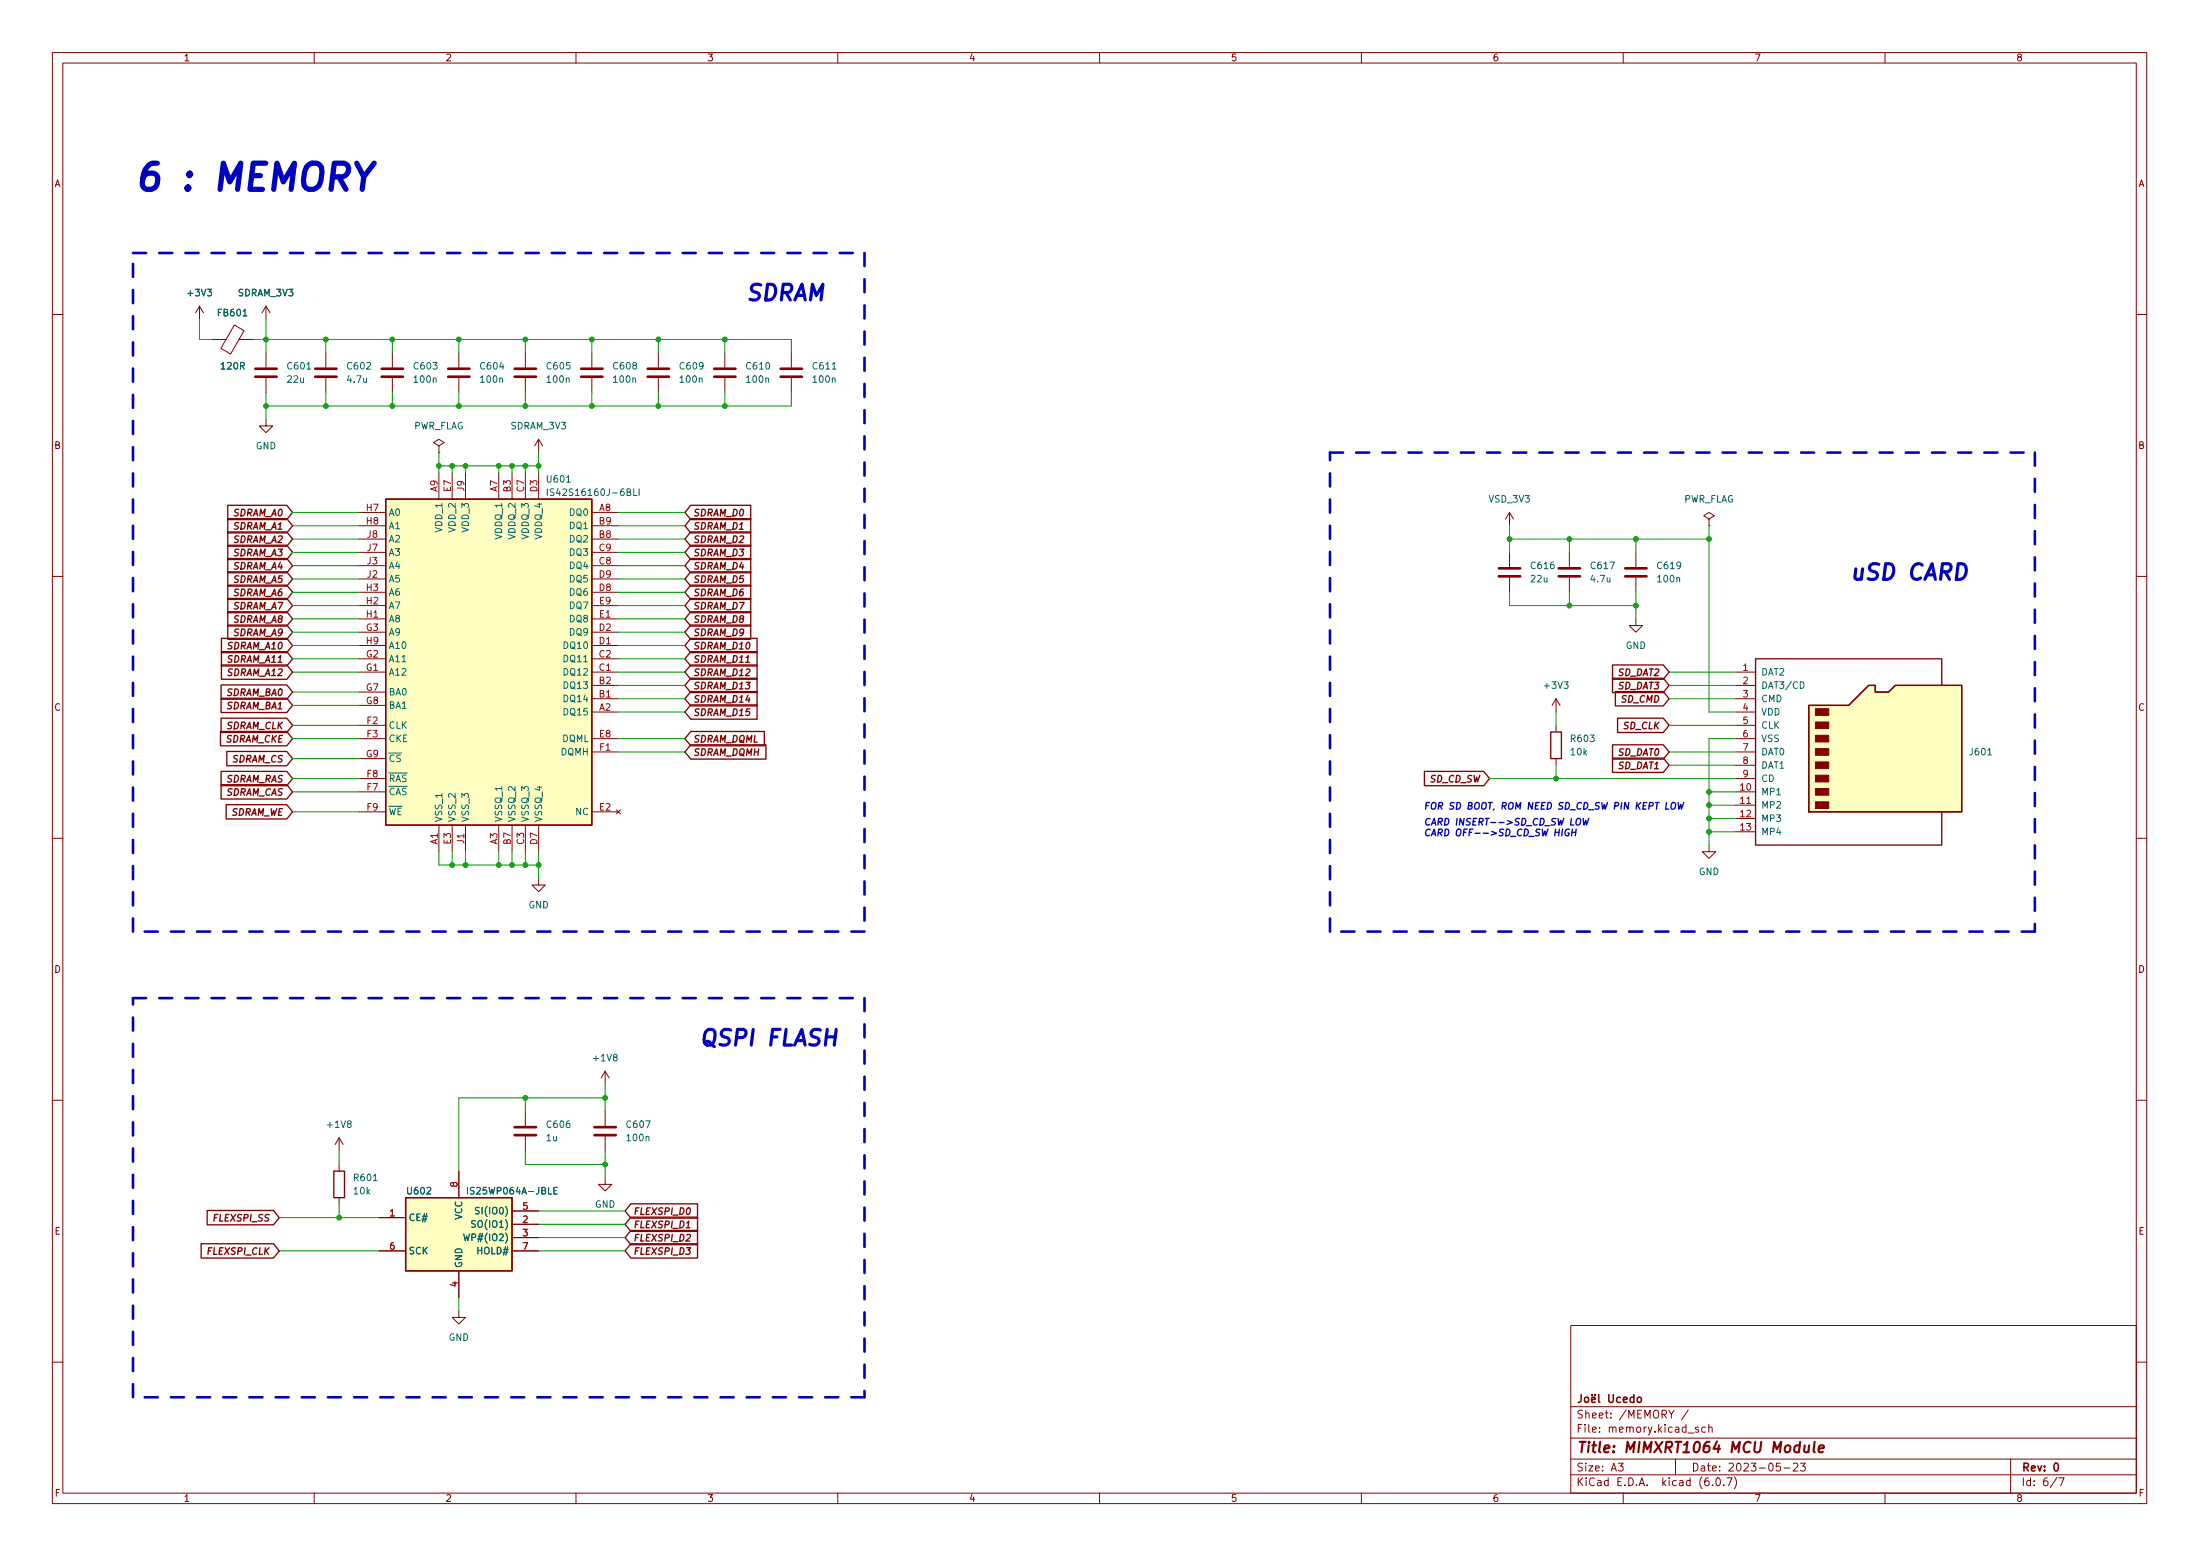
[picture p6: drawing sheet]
<svg xmlns="http://www.w3.org/2000/svg" width="420mm" height="297mm" viewBox="0 0 420 297" stroke-linecap="round" stroke-linejoin="round" font-family="sans-serif">
<g fill="none" stroke="#840000" stroke-width=".19">
<path d="M10 10h400v277h-400zM12 12h396v273h-396zM60 10v2M110 10v2M160 10v2M210 10v2M260 10v2M310 10v2M360 10v2M38.1 58.5l-.8 1.2M38.1 58.5v2.5M38.1 58.5l.8 1.2"/>
<path d="M50.8 58.5l-.8 1.2M50.8 58.5v2.5M50.8 58.5l.8 1.2M10 60h2M40.6 64.8h2.6M44.8 62l1.8 1.1-2.6 4.5-1.8-1.1zM45.7 64.8h2.6M50.8 67.3v2.8M50.8 72.2v2.8M62.2 67.3v2.8M62.2 72.2v2.8M74.9 67.3v2.8"/>
<path d="M74.9 72.2v2.8M87.6 67.3v2.8M87.6 72.2v2.8M100.3 67.3v2.8M100.3 72.2v2.8M113 67.3v2.8M113 72.2v2.8M125.7 67.3v2.8M125.7 72.2v2.8M138.4 67.3v2.8M138.4 72.2v2.8M151.1 67.3v2.8"/>
<path d="M151.1 72.2v2.8M408 60h2M50.8 80v1.3h1.3l-1.3 1.3-1.3-1.3h1.3M68.6 97.8h5.1M83.8 85.1l1-.6-1-.6-1 .6 1 .6v1.3M83.8 86.4h.1M83.8 90.2v5.1M86.4 90.2v5.1M88.9 90.2v5.1M95.2 90.2v5.1M97.8 90.2v5.1M100.3 90.2v5.1"/>
<path d="M102.9 83.9v2.5M102.9 90.2v5.1M102.9 83.9l-.8 1.2M102.9 83.9l.7 1.2M113 97.8h5.1M288.3 97.8l-.8 1.3M288.3 97.8v2.6M288.3 97.8l.8 1.3M326.4 99.1l1-.6-1-.7-1 .7 1 .6v1.3M10 110h2M68.6 102.9h5.1M68.6 100.4h5.1"/>
<path d="M68.6 108h5.1M68.6 105.4h5.1M68.6 113.1h5.1M68.6 110.5h5.1M68.6 118.1h5.1M68.6 115.6h5.1M113 102.9h5.1M113 100.4h5.1M113 108h5.1M113 105.4h5.1M113 113.1h5.1M113 110.5h5.1"/>
<path d="M113 118.1h5.1M113 115.6h5.1M288.3 105.4v2.8M288.3 110.3v2.8M299.7 105.4v2.8M299.7 110.3v2.8M312.4 118.1v1.3h1.3l-1.3 1.3-1.3-1.3h1.3M312.4 105.4v2.8M312.4 110.3v2.8M326.4 100.4h.1M408 110h2M68.6 128.3h5.1"/>
<path d="M68.6 125.8h5.1M68.6 123.2h5.1M68.6 120.7h5.1M68.6 138.5h5.1M68.6 132.1h5.1M68.6 134.7h5.1M113 135.9h5.1M113 133.4h5.1M113 130.8h5.1M113 128.3h5.1M113 125.8h5.1M113 123.2h5.1"/>
<path d="M113 120.7h5.1M297.2 133.4l-.8 1.3M297.2 133.4v2.5M297.2 138.5v1.2M297.2 133.4l.7 1.3M331.5 135.9h3.8M331.5 133.4h3.8M331.5 130.8h3.8M331.5 128.3h3.8M331.5 138.5h3.8M68.6 155h5.1M68.6 141h5.1"/>
<path d="M68.6 151.2h5.1M68.6 148.6h5.1M68.6 144.8h5.1M83.8 157.5v5.1M86.4 157.5v5.1M88.9 157.5v5.1M95.2 157.5v5.1M97.8 157.5v5.1M100.3 157.5v5.1M102.9 157.5v5.1M113 155h5.1M113 141h5.1"/>
<path d="M113 143.5h5.1M117.7 154.6l.8 .8M118.5 154.6l-.8 .8M297.2 144.8v1.3M331.5 141h3.8M331.5 143.5h3.8M331.5 151.2h3.8M331.5 148.6h3.8M331.5 153.7h3.8M331.5 156.2h3.8M331.5 158.8h3.8M331.5 146.1h3.8"/>
<path d="M10 160h2M102.9 167.7v1.2h1.2l-1.2 1.3-1.3-1.3h1.3M326.4 161.3v1.3h1.3l-1.3 1.3-1.3-1.3h1.3M408 160h2M10 210h2M64.8 217.2v2.5M64.8 217.2l-.8 1.3M64.8 217.2l.7 1.3M100.3 212.1v2.8M100.3 217v2.7M115.6 204.5v2.5M115.6 212.1v2.8"/>
<path d="M115.6 217v2.7M115.6 204.5l-.8 1.3M115.6 204.5l.7 1.3M408 210h2M64.8 222.3v1.3M64.8 228.6v1.3M72.4 232.4h5.1M72.4 238.8h5.1M87.6 223.6v5M97.8 233.7h5.1M97.8 236.3h5.1M97.8 231.2h5.1"/>
<path d="M97.8 238.8h5.1M115.6 224.8v1.3h1.2l-1.2 1.3-1.3-1.3h1.3M87.6 250.2v1.3h1.3l-1.3 1.3-1.2-1.3h1.2M87.6 242.6v5.1M300 253h108v32h-108zM10 260h2M300 278.5h108M300 274.5h108M300 268.5h108M309.1 279.3h.9l-.5 .6 .4 .1v.7l-.2 .1-.6-.1M318.7 269.2l.5 .8 .5-.8M320 278.5v3"/>
<path d="M322.4 269.1l-1.3 2M324.4 272.5l-.4-.1-.2 .2v.2l.6 .2v.3h-.6M325.7 272.5l-.4-.1-.3 .3 .1 .6h.6M326.4 272.6l.2-.2 .3 .1 .1 .9M326.4 271.9v1.5M340 279.3h-.7l-.1 .7 .2-.1 .5 .1 .2 .2-.1 .5-.2 .1-.6-.1M342.5 279.5l.6-.2 .2 .2 .1 .2-1 1.1h1M343.8 279.3h1l-.5 .6 .4 .1v.7l-.2 .1-.7-.1M384 278.5v6.5M408 260h2M60 285v2M110 285v2"/>
<path d="M160 285v2M210 285v2M260 285v2M300 281.5h108M310 285v2M327.1 283.5v.1M327.9 282.2l.2-.1a.8 .8 0 0 1 .5 .8 .8 .8 0 0 1-.5 .7 1 1 0 0 1-.2-1.4zM329.2 283.5v.1M329.8 282.1h1l-.7 1.5M331.2 281.9a1.72 1.72 0 0 1 0 2.3M340.7 280.2h1.2M360 285v2"/>
<path d="M392.9 282l-1.3 2M393.2 282.1h1l-.6 1.5"/>
</g>
<g fill="none" stroke="#840000" stroke-width=".3">
<path d="M302 266.2v1.1a.48 .48 0 0 1-.6 .4M302.8 266.8l.3-.1 .3 .3v.4l-.3 .3-.3-.1-.2-.2zM304 267.2l.7-.1-.1-.3-.4-.1-.2 .2v.7h.6M304 266.2v.2M304.6 266.2v.2M305.3 266.2v1.3l.2 .2M307.3 266.2v1.2l.2 .3h.3l.3-.3v-1.2M309.5 266.8l-.5-.1-.2 .3 .1 .6h.6M310 267.2l.8-.1-.1-.3-.4-.1-.3 .2 .1 .7h.6M312 266.8l-.4-.1-.3 .3 .2 .6h.5M312 266.2v1.5M312.8 266.8l.4-.1 .3 .3v.4l-.3 .3-.4-.1-.1-.2z"/>
<path d="M392.4 279.5l.2-.2a.8 .8 0 0 1 .5 .8 .8 .8 0 0 1-.5 .7l-.2-.1-.1-.5z"/>
</g>
<path d="M344.7 275.9l-.1 1.2a.57 .57 0 0 0 .8 0M345.5 275.9l-.1 1.3M346.6 275.2l-.3 1.8 .3 .2M347.3 276.6l1-.2v-.4l-.6-.1-.3 .3v.9h.7" fill="none" stroke="#840000" stroke-width=".4"/>
<g fill="none" stroke="#840000" stroke-width=".51">
<path d="M48.8 71.9h4M48.8 70.4h4M60.2 71.9h4.1M60.2 70.4h4.1M72.9 71.9h4.1M72.9 70.4h4.1M85.6 71.9h4.1M85.6 70.4h4.1M98.3 71.9h4.1M98.3 70.4h4.1M111 71.9h4.1M111 70.4h4.1"/>
<path d="M123.7 71.9h4.1M123.7 70.4h4.1M136.4 71.9h4.1M136.4 70.4h4.1M149.1 71.9h4.1M149.1 70.4h4.1M286.3 110h4M286.3 108.5h4M297.7 110h4.1M297.7 108.5h4.1M310.4 110h4.1M310.4 108.5h4.1"/>
<path d="M98.3 216.7h4.1M98.3 215.2h4.1M113.5 216.7h4.1M113.5 215.2h4.1"/>
</g>
<g fill="#ffffc2" stroke="#ffffc2" stroke-width=".19">
<path d="M77.5 228.6h20.3v14h-20.3z"/>
<path d="M73.7 95.3h39.3v62.2h-39.3z"/>
<path d="M345.4 134.7h7.7l3.8-3.9h1.2v1.3h2.6l1.2-1.3h12.7v24.2h-29.2z"/>
</g>
<g fill="none" stroke="#840000" stroke-width=".25">
<path d="M43.5 96.5h11.3l1.1 1.3-1.1 1.4h-11.3zM43.5 99h11.3l1.1 1.4-1.1 1.3h-11.3zM73.7 95.3h39.3v62.2h-39.3zM131.9 96.5h11.5v2.7h-11.5l-1.1-1.4zM131.9 99h11.5v2.7h-11.5l-1.1-1.3zM43.5 119.3h11.3l1.1 1.4-1.1 1.4h-11.3zM43.5 114.2h11.3l1.1 1.4-1.1 1.4h-11.3zM43.5 116.8h11.3l1.1 1.3-1.1 1.4h-11.3zM43.5 104.1h11.3l1.1 1.3-1.1 1.4h-11.3zM43.5 106.6h11.3l1.1 1.4-1.1 1.4h-11.3zM43.5 101.5h11.3l1.1 1.4-1.1 1.4h-11.3zM43.5 111.7h11.3l1.1 1.4-1.1 1.3h-11.3z"/>
<path d="M43.5 109.2h11.3l1.1 1.3-1.1 1.4h-11.3zM131.9 119.3h11.5v2.8h-11.5l-1.1-1.4zM131.9 101.5h11.5v2.8h-11.5l-1.1-1.4zM131.9 116.8h11.5v2.7h-11.5l-1.1-1.4zM131.9 114.2h11.5v2.8h-11.5l-1.1-1.4zM131.9 111.7h11.5v2.7h-11.5l-1.1-1.3zM131.9 104.1h11.5v2.7h-11.5l-1.1-1.4zM131.9 109.2h11.5v2.7h-11.5l-1.1-1.4zM131.9 106.6h11.5v2.8h-11.5l-1.1-1.4zM42.1 139.6h12.7l1.1 1.4-1.1 1.4h-12.7zM42.2 137.1h12.6l1.1 1.4-1.1 1.3h-12.6zM42.2 130.8h12.6l1.1 1.3-1.1 1.4h-12.6z"/>
<path d="M42.2 133.3h12.6l1.1 1.4-1.1 1.3h-12.6zM42.3 126.9h12.5l1.1 1.4-1.1 1.4h-12.5zM42.3 124.4h12.5l1.1 1.4-1.1 1.3h-12.5zM42.3 121.9h12.5l1.1 1.3-1.1 1.4h-12.5zM131.9 129.5h12.7v2.7h-12.7l-1.1-1.4zM131.9 134.6h12.7v2.7h-12.7l-1.1-1.4zM131.9 139.6h14.1v2.8h-14.1l-1.1-1.4zM131.9 132h12.7v2.8h-12.7l-1.1-1.4zM131.9 124.4h12.7v2.7h-12.7l-1.1-1.3zM131.9 121.9h12.7v2.7h-12.7l-1.1-1.4zM131.9 126.9h12.7v2.8h-12.7l-1.1-1.4zM296.2 139.7h2v5.1h-2z"/>
<path d="M308 126.9h9.7l1.1 1.4-1.1 1.4h-9.7zM308 129.5h9.7l1.1 1.3-1.1 1.4h-9.7zM308.5 132h9.2l1.1 1.4-1.1 1.4h-9.2zM308.9 137.1h8.8l1.1 1.4-1.1 1.3h-8.8zM345.4 134.7h7.7l3.8-3.9h1.2v1.3h2.6l1.2-1.3h12.7v24.2h-29.2zM370.8 130.8v-5h-35.5v35.5h35.5v-6.3M42.2 147.3h12.6l1.1 1.3-1.1 1.4h-12.6zM42.2 149.8h12.6l1.1 1.4-1.1 1.3h-12.6zM43.2 153.6h11.6l1.1 1.4-1.1 1.3h-11.6zM43.3 143.5h11.5l1.1 1.3-1.1 1.4h-11.5zM131.9 142.2h14.4v2.7h-14.4l-1.1-1.4zM272 147.3h11.4l1.1 1.3-1.1 1.4h-11.4z"/>
<path d="M308 142.2h9.7l1.1 1.3-1.1 1.4h-9.7zM308 144.7h9.7l1.1 1.4-1.1 1.4h-9.7zM38.4 237.4h13.8l1.1 1.4-1.1 1.4h-13.8zM39.6 231.1h12.6l1.1 1.3-1.1 1.4h-12.6zM63.8 223.6h2v5h-2zM77.5 228.6h20.3v14h-20.3zM120.5 232.4h12.7v2.7h-12.7l-1.1-1.4zM120.5 229.8h12.7v2.7h-12.7l-1.1-1.3zM120.5 237.4h12.7v2.8h-12.7l-1.1-1.4zM120.5 234.9h12.7v2.7h-12.7l-1.1-1.3z"/>
</g>
<path d="M104.5 93.3v1.3M105.8 93.4l-.5-.1-.2 .1v.4l.6 .2 .1 .3-.3 .3-.4-.1M121 93.3v1.3h.6M122.1 93.3v1.3M343.8 130.2a.64 .64 0 0 1 .7 .6 .64 .64 0 0 1-.7 .6zM88.6 235.6l.3 1.2 .2-.9 .2 .9 .3-1.2M89.3 226.7v1.2M90.8 233.1l-.5-.1-.2 .1v.4l.6 .2 .1 .3-.2 .3-.5-.1M91.5 230.5h-.5l-.1 .1v.4l.5 .2 .1 .3-.2 .3-.5-.1M105.8 227.3h.4M106.4 226.7h-.6v1.2h.6" fill="none" stroke="#006464" stroke-width=".19"/>
<g fill="#840000" stroke="#840000" stroke-width=".19">
<path d="M346.7 153.1h2.5v1.2h-2.5z"/>
<path d="M346.7 150.5h2.5v1.3h-2.5z"/>
<path d="M346.7 148h2.5v1.3h-2.5z"/>
<path d="M346.7 145.5h2.5v1.2h-2.5z"/>
<path d="M346.7 142.9h2.5v1.3h-2.5z"/>
<path d="M346.7 140.4h2.5v1.2h-2.5z"/>
<path d="M346.7 137.8h2.5v1.3h-2.5z"/>
<path d="M346.7 135.3h2.5v1.3h-2.5z"/>
</g>
<path d="M299.7 158.3a.63 .63 0 0 0-.8 .5 .63 .63 0 0 0 .4 .8l.3-.2 .1-.4h-.3M300.2 158.9h.7M300.3 158.3l-.2 1.3M301 158.3l-.1 1.3M301.1 156.4l.3-.2 .3 .1a.75 .75 0 0 1-.5 1.2l-.1-.1a.96 .96 0 0 1 0-1zM302.3 156.2l.2 1.3 .3-.9 .2 .9 .4-1.3M319.3 153.4l.2-.2 .4 .1a.75 .75 0 0 1-.5 1.2l-.1-.1a.94 .94 0 0 1 0-1zM320.5 153.2l.1 1.3 .4-.9 .1 .9 .5-1.3" fill="none" stroke="#0000c2" stroke-width=".25"/>
<path d="M68.1 31.1l1.4 2.7 2-2.7" fill="none" stroke="#0000c2" stroke-width="1"/>
<path d="M25.4 48.3h139.7M165.1 48.3v129.5M254 86.4h134.6M388.6 86.4v91.4M25.4 177.8v-129.5M165.1 177.8h-139.7M254 177.8v-91.4M388.6 177.8h-134.6M25.4 190.5h139.7M165.1 190.5v76.2M25.4 266.7v-76.2M165.1 266.7h-139.7" fill="none" stroke="#0000c2" stroke-width=".5" stroke-dasharray="2.5 2.5"/>
<g fill="none" stroke="#009600" stroke-width=".19">
<path d="M38.1 61v3.8h2.5M48.3 64.8h102.8v2.5M50.8 61v6.3M50.8 75v5M62.2 64.8v2.5M62.2 75v2.5M74.9 64.8v2.5M74.9 75v2.5M87.6 64.8v2.5M87.6 75v2.5M100.3 64.8v2.5M100.3 75v2.5"/>
<path d="M113 64.8v2.5M113 75v2.5M125.7 64.8v2.5M125.7 75v2.5M138.4 64.8v2.5M138.4 75v2.5M151.1 75v2.5h-100.3M55.9 97.8h12.7M83.8 86.4v3.8M83.8 88.9h19.1M86.4 88.9v1.3M88.9 88.9v1.3"/>
<path d="M95.2 88.9v1.3M97.8 88.9v1.3M100.3 88.9v1.3M102.9 86.4v3.8M118.1 97.8h12.7M55.9 118.1h12.7M55.9 110.5h12.7M55.9 105.4h12.7M55.9 108h12.7M55.9 113.1h12.7M55.9 100.4h12.7M55.9 102.9h12.7"/>
<path d="M55.9 115.6h12.7M118.1 118.1h12.7M118.1 110.5h12.7M118.1 105.4h12.7M118.1 108h12.7M118.1 113.1h12.7M118.1 100.4h12.7M118.1 102.9h12.7M118.1 115.6h12.7M288.3 102.9h38.1M288.3 100.4v5M288.3 113.1v2.5h24.1"/>
<path d="M299.7 102.9v2.5M299.7 113.1v2.5M312.4 102.9v2.5M312.4 113.1v5M326.4 100.4v35.5h5.1M55.9 123.2h12.7M55.9 128.3h12.7M55.9 132.1h12.7M55.9 134.7h12.7M55.9 138.5h12.7M55.9 120.7h12.7M55.9 125.8h12.7"/>
<path d="M118.1 123.2h12.7M118.1 135.9h12.7M118.1 130.8h12.7M118.1 128.3h12.7M118.1 133.4h12.7M118.1 120.7h12.7M118.1 125.8h12.7M297.2 135.9v2.6M318.8 130.8h12.7M318.8 128.3h12.7M318.8 133.4h12.7M318.8 138.5h12.7"/>
<path d="M55.9 155h12.7M55.9 148.6h12.7M55.9 151.2h12.7M55.9 141h12.7M55.9 144.8h12.7M118.1 141h12.7M118.1 143.5h12.7M284.5 148.6h47M297.2 146.1v2.5M318.8 143.5h12.7M318.8 146.1h12.7M326.4 151.2h5.1"/>
<path d="M326.4 153.7h5.1M326.4 158.8h5.1M326.4 156.2h5.1M331.5 141h-5.1v20.3M83.8 162.6v2.5h19.1M86.4 162.6v2.5M88.9 162.6v2.5M95.2 162.6v2.5M97.8 162.6v2.5M100.3 162.6v2.5M102.9 162.6v5.1M64.8 219.7v2.6"/>
<path d="M100.3 209.6v2.5M100.3 219.7v2.6h15.3M115.6 209.6h-28v14M115.6 207v5.1M115.6 219.7v5.1M53.3 238.8h19.1M53.3 232.4h19.1M64.8 229.9v2.5M102.9 236.3h16.5M102.9 238.8h16.5M102.9 233.7h16.5M102.9 231.2h16.5"/>
<path d="M87.6 247.7v2.5"/>
</g>
<g fill="#009600" stroke="#009600" stroke-width=".19">
<circle cx="62.2" cy="64.8" r=".46"/>
<circle cx="50.8" cy="64.8" r=".46"/>
<circle cx="74.9" cy="64.8" r=".46"/>
<circle cx="87.6" cy="64.8" r=".46"/>
<circle cx="74.9" cy="77.5" r=".46"/>
<circle cx="87.6" cy="77.5" r=".46"/>
<circle cx="62.2" cy="77.5" r=".46"/>
<circle cx="50.8" cy="77.5" r=".46"/>
<circle cx="88.9" cy="88.9" r=".46"/>
<circle cx="95.2" cy="88.9" r=".46"/>
<circle cx="97.8" cy="88.9" r=".46"/>
<circle cx="64.8" cy="232.4" r=".46"/>
<circle cx="86.4" cy="165.1" r=".46"/>
<circle cx="97.8" cy="165.1" r=".46"/>
<circle cx="88.9" cy="165.1" r=".46"/>
<circle cx="95.2" cy="165.1" r=".46"/>
<circle cx="86.4" cy="88.9" r=".46"/>
<circle cx="83.8" cy="88.9" r=".46"/>
<circle cx="102.9" cy="165.1" r=".46"/>
<circle cx="100.3" cy="209.6" r=".46"/>
<circle cx="115.6" cy="222.3" r=".46"/>
<circle cx="115.6" cy="209.6" r=".46"/>
<circle cx="125.7" cy="64.8" r=".46"/>
<circle cx="138.4" cy="77.5" r=".46"/>
<circle cx="125.7" cy="77.5" r=".46"/>
<circle cx="138.4" cy="64.8" r=".46"/>
<circle cx="102.9" cy="88.9" r=".46"/>
<circle cx="113" cy="77.5" r=".46"/>
<circle cx="100.3" cy="88.9" r=".46"/>
<circle cx="100.3" cy="77.5" r=".46"/>
<circle cx="100.3" cy="64.8" r=".46"/>
<circle cx="113" cy="64.8" r=".46"/>
<circle cx="288.3" cy="102.9" r=".46"/>
<circle cx="299.7" cy="102.9" r=".46"/>
<circle cx="100.3" cy="165.1" r=".46"/>
<circle cx="326.4" cy="151.2" r=".46"/>
<circle cx="299.7" cy="115.6" r=".46"/>
<circle cx="297.2" cy="148.6" r=".46"/>
<circle cx="312.4" cy="115.6" r=".46"/>
<circle cx="326.4" cy="102.9" r=".46"/>
<circle cx="312.4" cy="102.9" r=".46"/>
<circle cx="326.4" cy="153.7" r=".46"/>
<circle cx="326.4" cy="156.2" r=".46"/>
<circle cx="326.4" cy="158.8" r=".46"/>
</g>
<text font-size="7" fill="#0000c2" x="25.4" y="36.4">6 : MEMORY</text>
<g font-size="4.2" fill="#0000c2">
<text x="142.2" y="57.4">SDRAM</text>
<text x="353.1" y="110.7">uSD CARD</text>
<text x="133.3" y="199.6">QSPI FLASH</text>
</g>
<text font-size="2.8" fill="#840000" x="301" y="277.3">Title: MIMXRT1064 MCU Module</text>
<g font-size="2.1" fill="#840000">
<text x="301" y="273.5">File: memory.kicad_sch</text>
<text x="301" y="270.8">Sheet: /MEMORY /</text>
<text x="301" y="280.9">Size: A3</text>
<text x="323" y="280.9">Date: 2023-05-23</text>
<text x="386" y="280.9">Rev: 0</text>
<text x="301" y="283.7">KiCad E.D.A. kicad (6.0.7)</text>
<text x="386" y="283.7">Id: 6/7</text>
</g>
<g font-size="1.8" fill="#840000">
<text x="35" y="11.7">1</text>
<text x="85" y="11.7">2</text>
<text x="135" y="11.7">3</text>
<text x="185" y="11.7">4</text>
<text x="235" y="11.7">5</text>
<text x="285" y="11.7">6</text>
<text x="335" y="11.7">7</text>
<text x="385" y="11.7">8</text>
<text x="10.3" y="35.7">A</text>
<text x="408.3" y="35.7">A</text>
<text x="10.3" y="85.7">B</text>
<text x="408.3" y="85.7">B</text>
<text x="44.7" y="98.6">SDRAM_A0</text>
<text x="44.7" y="101.1">SDRAM_A1</text>
<text x="132.2" y="98.6">SDRAM_D0</text>
<text x="132.2" y="101.1">SDRAM_D1</text>
<text x="44.7" y="106.2">SDRAM_A3</text>
<text x="44.7" y="103.6">SDRAM_A2</text>
<text x="132.2" y="103.6">SDRAM_D2</text>
<text x="132.2" y="106.2">SDRAM_D3</text>
<text x="44.7" y="108.7">SDRAM_A4</text>
<text x="44.7" y="113.8">SDRAM_A6</text>
<text x="44.7" y="111.3">SDRAM_A5</text>
<text x="132.2" y="113.8">SDRAM_D6</text>
<text x="132.2" y="111.3">SDRAM_D5</text>
<text x="132.2" y="108.7">SDRAM_D4</text>
<text x="44.7" y="116.3">SDRAM_A7</text>
<text x="44.7" y="118.9">SDRAM_A8</text>
<text x="132.2" y="118.9">SDRAM_D8</text>
<text x="132.2" y="116.3">SDRAM_D7</text>
<text x="43.7" y="124">SDRAM_A10</text>
<text x="44.7" y="121.4">SDRAM_A9</text>
<text x="132.2" y="121.4">SDRAM_D9</text>
<text x="132.2" y="124">SDRAM_D10</text>
<text x="43.7" y="129">SDRAM_A12</text>
<text x="43.7" y="126.5">SDRAM_A11</text>
<text x="132.2" y="131.6">SDRAM_D13</text>
<text x="132.2" y="126.5">SDRAM_D11</text>
<text x="132.2" y="129">SDRAM_D12</text>
<text x="309.3" y="129">SD_DAT2</text>
<text x="309.3" y="131.6">SD_DAT3</text>
<text x="10.3" y="135.7">C</text>
<text x="43.4" y="132.8">SDRAM_BA0</text>
<text x="43.4" y="135.4">SDRAM_BA1</text>
<text x="132.2" y="136.7">SDRAM_D15</text>
<text x="132.2" y="134.1">SDRAM_D14</text>
<text x="309.9" y="134.1">SD_CMD</text>
<text x="408.3" y="135.7">C</text>
<text x="43.2" y="141.7">SDRAM_CKE</text>
<text x="43.3" y="139.2">SDRAM_CLK</text>
<text x="132.2" y="141.7">SDRAM_DQML</text>
<text x="310.3" y="139.2">SD_CLK</text>
<text x="43.2" y="149.4">SDRAM_RAS</text>
<text x="44.5" y="145.5">SDRAM_CS</text>
<text x="132.2" y="144.3">SDRAM_DQMH</text>
<text x="273.2" y="149.4">SD_CD_SW</text>
<text x="309.3" y="144.3">SD_DAT0</text>
<text x="309.3" y="146.8">SD_DAT1</text>
<text x="43.2" y="151.9">SDRAM_CAS</text>
<text x="44.1" y="155.7">SDRAM_WE</text>
<text x="10.3" y="185.7">D</text>
<text x="408.3" y="185.7">D</text>
<text x="41.2" y="233.2">FLEXSPI_SS</text>
<text x="120.8" y="231.9">FLEXSPI_D0</text>
<text x="10.4" y="235.7">E</text>
<text x="39.9" y="239.5">FLEXSPI_CLK</text>
<text x="120.8" y="234.4">FLEXSPI_D1</text>
<text x="120.8" y="239.5">FLEXSPI_D3</text>
<text x="120.8" y="237">FLEXSPI_D2</text>
<text x="408.4" y="235.7">E</text>
<text x="10.4" y="285.7">F</text>
<text x="35" y="286.7">1</text>
<text x="85" y="286.7">2</text>
<text x="135" y="286.7">3</text>
<text x="185" y="286.7">4</text>
<text x="235" y="286.7">5</text>
<text x="285" y="286.7">6</text>
<text x="335" y="286.7">7</text>
<text x="385" y="286.7">8</text>
<text x="408.4" y="285.7">F</text>
</g>
<g font-size="1.8" fill="#006464">
<text x="36" y="56.6">+3V3</text>
<text x="45.5" y="56.6">SDRAM_3V3</text>
<text x="41.7" y="60.4">FB601</text>
<text x="42.3" y="70.5">120R</text>
<text x="55" y="70.5">C601</text>
<text x="66.5" y="70.5">C602</text>
<text x="79.2" y="70.5">C603</text>
<text x="91.9" y="70.5">C604</text>
<text x="104.6" y="70.5">C605</text>
<text x="117.3" y="70.5">C608</text>
<text x="130" y="70.5">C609</text>
<text x="142.7" y="70.5">C610</text>
<text x="155.4" y="70.5">C611</text>
<text x="54.9" y="73.1">22u</text>
<text x="66.4" y="73.1">4.7u</text>
<text x="79.2" y="73.1">100n</text>
<text x="91.9" y="73.1">100n</text>
<text x="104.6" y="73.1">100n</text>
<text x="117.3" y="73.1">100n</text>
<text x="130" y="73.1">100n</text>
<text x="142.7" y="73.1">100n</text>
<text x="155.4" y="73.1">100n</text>
<text x="78.9" y="82">PWR_FLAG</text>
<text x="97.6" y="82">SDRAM_3V3</text>
<text x="48.8" y="85.8">GND</text>
<text x="104.6" y="92.1">U601</text>
<text x="105.7" y="94.7">IS42S16160J-6BLI</text>
<text x="284.4" y="95.9">VSD_3V3</text>
<text x="321.4" y="95.9">PWR_FLAG</text>
<text x="74.2" y="98.5">A0</text>
<text x="74.2" y="101">A1</text>
<text x="84.5" y="101.5" transform="rotate(-90 84.5 101.5)">VDD_1</text>
<text x="87" y="101.5" transform="rotate(-90 87 101.5)">VDD_2</text>
<text x="89.5" y="101.5" transform="rotate(-90 89.5 101.5)">VDD_3</text>
<text x="108.9" y="98.5">DQ0</text>
<text x="108.9" y="101">DQ1</text>
<text x="74.2" y="106.1">A3</text>
<text x="74.2" y="103.5">A2</text>
<text x="95.9" y="102.9" transform="rotate(-90 95.9 102.9)">VDDQ_1</text>
<text x="98.4" y="102.9" transform="rotate(-90 98.4 102.9)">VDDQ_2</text>
<text x="101" y="102.9" transform="rotate(-90 101 102.9)">VDDQ_3</text>
<text x="103.5" y="102.9" transform="rotate(-90 103.5 102.9)">VDDQ_4</text>
<text x="108.9" y="103.5">DQ2</text>
<text x="108.9" y="106.1">DQ3</text>
<text x="74.2" y="113.7">A6</text>
<text x="74.2" y="111.2">A5</text>
<text x="74.2" y="108.6">A4</text>
<text x="108.9" y="108.6">DQ4</text>
<text x="108.9" y="113.7">DQ6</text>
<text x="108.9" y="111.2">DQ5</text>
<text x="292.4" y="111.2">22u</text>
<text x="292.5" y="108.6">C616</text>
<text x="303.9" y="111.2">4.7u</text>
<text x="303.9" y="108.6">C617</text>
<text x="316.6" y="108.6">C619</text>
<text x="316.7" y="111.2">100n</text>
<text x="74.2" y="118.8">A8</text>
<text x="74.2" y="116.2">A7</text>
<text x="108.9" y="118.8">DQ8</text>
<text x="108.9" y="116.2">DQ7</text>
<text x="74.2" y="121.3">A9</text>
<text x="74.2" y="123.9">A10</text>
<text x="107.9" y="123.9">DQ10</text>
<text x="108.9" y="121.3">DQ9</text>
<text x="310.5" y="123.9">GND</text>
<text x="74.2" y="128.9">A12</text>
<text x="74.2" y="126.4">A11</text>
<text x="107.9" y="131.5">DQ13</text>
<text x="107.9" y="128.9">DQ12</text>
<text x="107.9" y="126.4">DQ11</text>
<text x="295.1" y="131.5">+3V3</text>
<text x="336.3" y="128.9">DAT2</text>
<text x="336.3" y="131.5">DAT3/CD</text>
<text x="74.2" y="132.8">BA0</text>
<text x="74.2" y="135.3">BA1</text>
<text x="107.9" y="136.6">DQ15</text>
<text x="107.9" y="134">DQ14</text>
<text x="336.3" y="134">CMD</text>
<text x="336.3" y="136.6">VDD</text>
<text x="74.2" y="139.1">CLK</text>
<text x="74.2" y="141.6">CKE</text>
<text x="107.3" y="141.6">DQML</text>
<text x="300.1" y="141.6">R603</text>
<text x="336.3" y="139.1">CLK</text>
<text x="336.3" y="141.6">VSS</text>
<text x="74.2" y="149.3">~{RAS}</text>
<text x="74.2" y="145.5">~{CS}</text>
<text x="107.1" y="144.2">DQMH</text>
<text x="300" y="144.2">10k</text>
<text x="336.3" y="144.2">DAT0</text>
<text x="336.3" y="146.7">DAT1</text>
<text x="336.3" y="149.3">CD</text>
<text x="376.3" y="144.2">J601</text>
<text x="74.2" y="151.8">~{CAS}</text>
<text x="74.2" y="155.6">~{WE}</text>
<text x="110" y="155.6">NC</text>
<text x="336.3" y="151.8">MP1</text>
<text x="336.3" y="154.3">MP2</text>
<text x="84.5" y="157" transform="rotate(-90 84.5 157)">VSS_1</text>
<text x="87" y="157" transform="rotate(-90 87 157)">VSS_2</text>
<text x="89.5" y="157" transform="rotate(-90 89.5 157)">VSS_3</text>
<text x="95.9" y="157" transform="rotate(-90 95.9 157)">VSSQ_1</text>
<text x="98.4" y="157" transform="rotate(-90 98.4 157)">VSSQ_2</text>
<text x="101" y="157" transform="rotate(-90 101 157)">VSSQ_3</text>
<text x="103.5" y="157" transform="rotate(-90 103.5 157)">VSSQ_4</text>
<text x="336.3" y="156.9">MP3</text>
<text x="336.3" y="159.4">MP4</text>
<text x="324.4" y="167">GND</text>
<text x="100.9" y="173.4">GND</text>
<text x="113.5" y="202.6">+1V8</text>
<text x="62.7" y="215.3">+1V8</text>
<text x="104.6" y="215.3">C606</text>
<text x="119.8" y="215.3">C607</text>
<text x="104.4" y="217.8">1u</text>
<text x="119.8" y="217.8">100n</text>
<text x="67.7" y="225.5">R601</text>
<text x="67.6" y="228">10k</text>
<text x="77.9" y="228">U602</text>
<text x="78" y="233.1">CE#</text>
<text x="88.3" y="232.9" transform="rotate(-90 88.3 232.9)">VCC</text>
<text x="89.9" y="228">IS25WP064A-JBLE</text>
<text x="91.6" y="231.8">SI(IO0)</text>
<text x="113.6" y="230.5">GND</text>
<text x="78" y="239.4">SCK</text>
<text x="89.4" y="236.9">WP#(IO2)</text>
<text x="90.7" y="234.4">SO(IO1)</text>
<text x="91.3" y="239.4">HOLD#</text>
<text x="88.3" y="242.1" transform="rotate(-90 88.3 242.1)">GND</text>
<text x="85.7" y="255.9">GND</text>
</g>
<g font-size="1.8" fill="#a90000">
<text x="83.6" y="93.9" transform="rotate(-90 83.6 93.9)">A9</text>
<text x="86.1" y="93.8" transform="rotate(-90 86.1 93.8)">E7</text>
<text x="88.6" y="93.7" transform="rotate(-90 88.6 93.7)">J9</text>
<text x="95" y="93.9" transform="rotate(-90 95 93.9)">A7</text>
<text x="97.5" y="93.9" transform="rotate(-90 97.5 93.9)">B3</text>
<text x="100.1" y="93.9" transform="rotate(-90 100.1 93.9)">C7</text>
<text x="102.6" y="93.9" transform="rotate(-90 102.6 93.9)">D3</text>
<text x="70" y="97.6">H7</text>
<text x="70" y="100.1">H8</text>
<text x="114.4" y="97.6">A8</text>
<text x="114.4" y="100.1">B9</text>
<text x="70.1" y="107.7">J3</text>
<text x="70.1" y="105.2">J7</text>
<text x="70.1" y="102.7">J8</text>
<text x="114.4" y="102.7">B8</text>
<text x="114.4" y="107.7">C8</text>
<text x="114.4" y="105.2">C9</text>
<text x="70" y="112.8">H3</text>
<text x="70.1" y="110.3">J2</text>
<text x="114.4" y="112.8">D8</text>
<text x="114.4" y="110.3">D9</text>
<text x="70" y="117.9">H1</text>
<text x="70" y="115.4">H2</text>
<text x="114.5" y="117.9">E1</text>
<text x="114.5" y="115.4">E9</text>
<text x="69.9" y="125.5">G2</text>
<text x="69.9" y="120.4">G3</text>
<text x="70" y="123">H9</text>
<text x="114.4" y="125.5">C2</text>
<text x="114.4" y="123">D1</text>
<text x="114.4" y="120.4">D2</text>
<text x="69.9" y="128.1">G1</text>
<text x="69.9" y="131.9">G7</text>
<text x="114.4" y="130.6">B2</text>
<text x="114.4" y="128.1">C1</text>
<text x="332.9" y="128.1">1</text>
<text x="332.9" y="130.6">2</text>
<text x="69.9" y="134.4">G8</text>
<text x="114.4" y="135.7">A2</text>
<text x="114.4" y="133.1">B1</text>
<text x="332.9" y="133.1">3</text>
<text x="332.9" y="135.7">4</text>
<text x="70.1" y="138.2">F2</text>
<text x="70.1" y="140.8">F3</text>
<text x="114.5" y="140.8">E8</text>
<text x="114.5" y="143.3">F1</text>
<text x="332.9" y="138.2">5</text>
<text x="332.9" y="140.8">6</text>
<text x="332.9" y="143.3">7</text>
<text x="69.9" y="144.6">G9</text>
<text x="70.1" y="148.4">F8</text>
<text x="332.9" y="145.8">8</text>
<text x="332.9" y="148.4">9</text>
<text x="70.1" y="150.9">F7</text>
<text x="70.1" y="154.7">F9</text>
<text x="114.5" y="154.7">E2</text>
<text x="332.4" y="150.9">10</text>
<text x="332.4" y="153.5">11</text>
<text x="332.4" y="156">12</text>
<text x="83.6" y="161.2" transform="rotate(-90 83.6 161.2)">A1</text>
<text x="86.1" y="161.1" transform="rotate(-90 86.1 161.1)">E3</text>
<text x="88.6" y="161" transform="rotate(-90 88.6 161)">J1</text>
<text x="95" y="161.2" transform="rotate(-90 95 161.2)">A3</text>
<text x="97.5" y="161.2" transform="rotate(-90 97.5 161.2)">B7</text>
<text x="100.1" y="161.2" transform="rotate(-90 100.1 161.2)">C3</text>
<text x="102.6" y="161.2" transform="rotate(-90 102.6 161.2)">D7</text>
<text x="332.4" y="158.5">13</text>
<text x="87.4" y="226.6" transform="rotate(-90 87.4 226.6)">8</text>
<text x="74.4" y="232.2">1</text>
<text x="99.8" y="233.5">2</text>
<text x="99.8" y="230.9">5</text>
<text x="74.4" y="238.5">6</text>
<text x="99.8" y="236">3</text>
<text x="99.8" y="238.5">7</text>
<text x="87.4" y="245.6" transform="rotate(-90 87.4 245.6)">4</text>
</g>
<g font-size="1.8" fill="#0000c2">
<text x="271.8" y="154.5">FOR SD BOOT, ROM NEED SD_CD_SW PIN KEPT LOW</text>
<text x="271.8" y="157.6">CARD INSERT--&gt;SD_CD_SW LOW</text>
<text x="271.8" y="159.6">CARD OFF--&gt;SD_CD_SW HIGH</text>
</g>
</svg>
